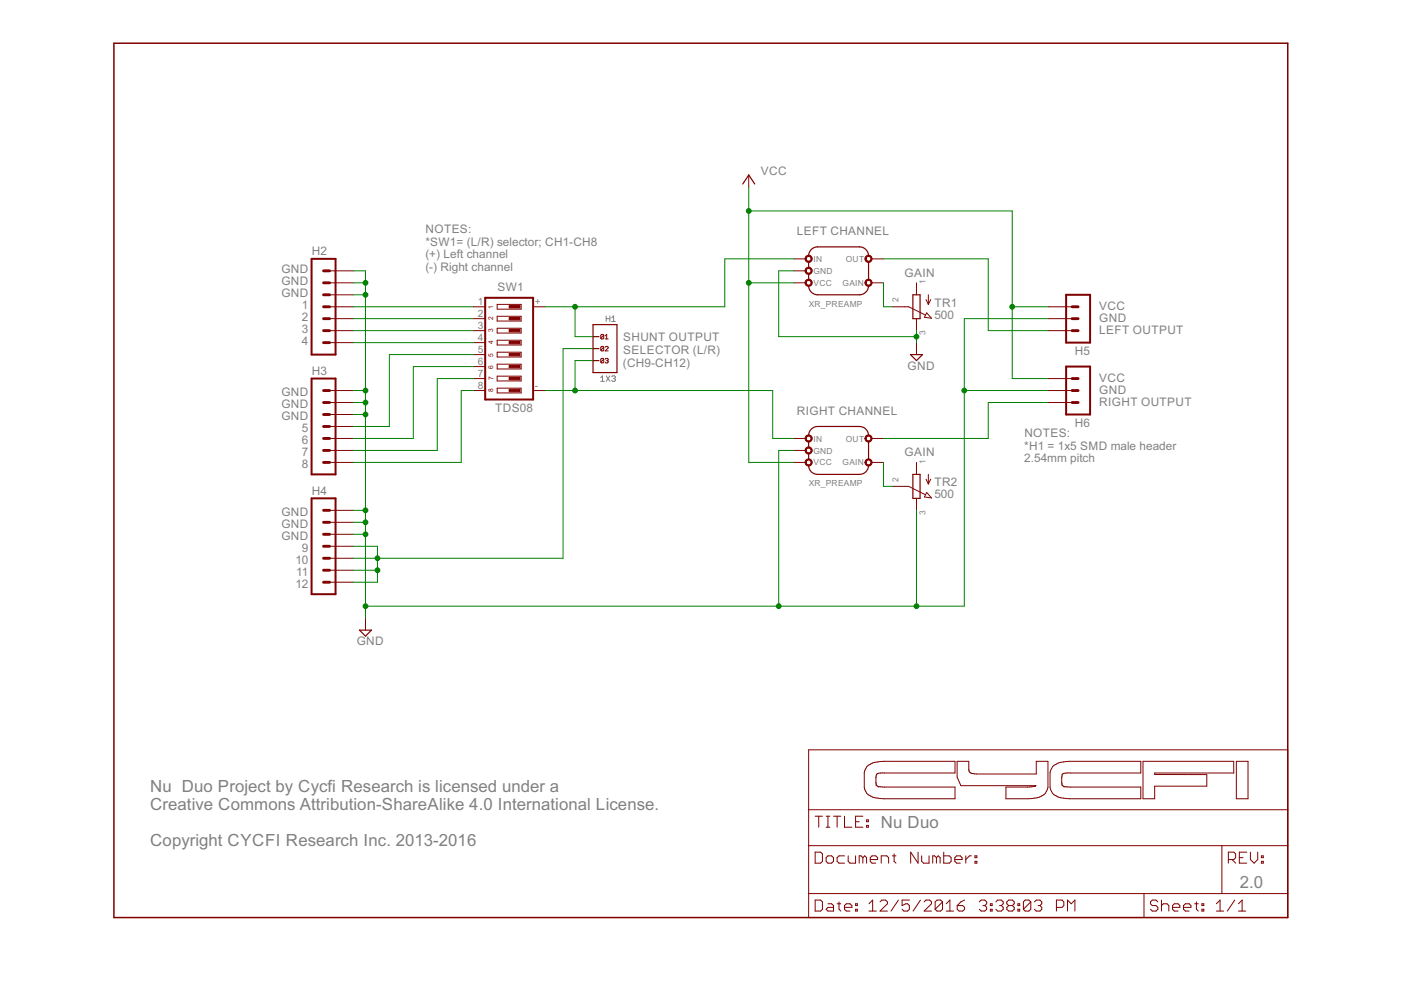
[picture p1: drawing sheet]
<svg xmlns="http://www.w3.org/2000/svg" width="297mm" height="210mm" viewBox="0 0 297 210" stroke-linecap="round" stroke-linejoin="round" font-family="sans-serif">
<path d="M128.5 79.7l.8 1.2M128.5 67v1.2M128.5 67.6h.8M129.3 79.7l-.8 1.2M129.3 67v1.2M129.7 79.9l.2-.2h.4l.2 .2-.2 .4M129.7 67.4l.4-.4v1.2M129.7 68.2h.8M127.4 80.1l.3-.4v1.2M127.4 80.9h.7M130.1 80.3h.2M130.3 80.3l.2 .2-.2 .4h-.4l-.2-.2" fill="none" stroke="#808080" stroke-width=".21"/>
<g fill="none" stroke="#800000" stroke-width=".21">
<path d="M158.7 37.1v2.5M69.9 57.4h5.1M69.9 60h5.1M168.3 54.9h2.5M168.3 57.4h2.5M168.3 60h2.5M184.8 54.9h2.5M184.8 60h2.5M194.3 60v2.5M69.9 65h5.1M69.9 72.6h5.1M69.9 70.1h5.1"/>
<path d="M69.9 67.6h5.1M69.9 62.5h5.1M100.3 65h2.6M100.3 72.6h2.6M100.3 70.1h2.6M100.3 67.6h2.6M100.3 77.7h2.6M100.3 75.2h2.6M105.4 64.5h5.1v1.1h-5.1zM105.4 67.1h5.1v1h-5.1zM105.4 69.6h5.1v1h-5.1zM105.4 72.1h5.1v1.1h-5.1z"/>
<path d="M105.4 74.7h5.1v1h-5.1zM105.4 77.2h5.1v1h-5.1zM105.4 79.8h5.1v1h-5.1zM113 65h2.6M128 71.1l-.2-.2h-.3l-.1 .2v.6M128 73.6l-.2-.2h-.3l-.1 .2v.6M128 76.2l-.2-.2h-.3l-.1 .2v.6M128 71.1v.6l-.2 .2h-.3l-.1-.2M128 73.6v.6l-.2 .2h-.3l-.1-.2M128 76.2v.6l-.2 .1h-.3l-.1-.1M128 71.1l-.6 .6M128 73.6l-.6 .6"/>
<path d="M128 76.2l-.6 .6M128.3 71.9h.6M128.3 71.2l.3-.3v1M128.3 73.6l.2-.2 .4 .2-.6 .8h.6M128.3 76.2l.2-.2h.3l.1 .2-.1 .3M128.6 76.5h.2M128.8 76.5l.1 .1-.1 .3h-.3l-.2-.1M189.2 65h3.5l3.5 1.8M194.3 67.6v2.5M194.3 72.6v2.6M196.3 63.5l.5 1M196.5 66.3l1 1.2-1.5-.2z"/>
<path d="M196.8 62.5v2M197.3 63.5l-.5 1M222.2 65h5.1M222.2 70.1h5.1M222.2 67.6h5.1M69.9 93h5.1M69.9 95.5h5.1M69.9 98h5.1M69.9 90.4h5.1M69.9 87.9h5.1M69.9 85.3h5.1M69.9 82.8h5.1"/>
<path d="M100.3 82.8h2.6M100.3 80.3h2.6M105.4 82.3h5.1v1h-5.1zM113 82.8h2.6M168.3 93h2.5M168.3 95.5h2.5M168.3 98h2.5M184.8 93h2.5M184.8 98h2.5M194.3 98v2.6M222.2 85.3h5.1M222.2 82.8h5.1"/>
<path d="M222.2 80.3h5.1M69.9 118.4h5.1M69.9 115.8h5.1M69.9 113.3h5.1M69.9 110.7h5.1M69.9 108.2h5.1M189.2 103.1h3.5l3.5 1.8M194.3 105.7v2.5M196.3 101.6l.5 1M196.5 104.4l1 1.2-1.5-.2zM196.8 100.6v2M197.3 101.6l-.5 1"/>
<path d="M69.9 123.4h5.1M69.9 120.9h5.1M77.5 131.1v2.5M171.4 159h101.6v35.5h-101.6zM171.4 179.3h101.6M171.4 171.7h101.6M172.8 173.1h1.6M173.6 173.1v2.3M175.2 173.1h.7M175.2 175.4h.7M175.5 173.1v2.3M176.7 173.1h1.6"/>
<path d="M177.5 173.1v2.3M179 173.1v2.3h1.6M181.4 174.2h.8M182.9 173.1h-1.5v2.3h1.5M183.7 175h.4v.4h-.4zM183.7 173.8h.4v.4h-.4zM183.8 162.6l1.2-.8 1.7-.3 15.8-.1v2.5l-16.3 .1-.4 .3-.1 1.7a.75 .75 0 0 0 .9 .8l15.9 .1v2.5l-15.8-.1a3.5 3.5 0 0 1-3.4-1.9l-.1-3.5zM202.9 161.4h2.5v1.7a1.01 1.01 0 0 0 1.2 1h13.1v-2.7h2.5v5.5a2.77 2.77 0 0 1-2.9 2.3l-6 .2v-2.5h5.1l1.2-.3h-15.9l-.8-1.8zM219.6 166.6h.1M223.2 162.6l1.2-.8 1.7-.3 15.8-.1v2.5l-16.3 .1-.4 .3-.1 1.7a.75 .75 0 0 0 .9 .8l15.9 .1v2.5l-15.8-.1a3.5 3.5 0 0 1-3.4-1.9l-.1-3.5zM225.1 166.2h.1M242.3 161.4h19.3v2.5h-16.8v.3h11.1v2.5h-11.1v2.7h-2.5z"/>
<path d="M259.1 179.3v10.2M262.1 161.4h2.5v8h-2.5zM171.4 189.5h101.6M172.8 180.7h1.2l.4 .4v1.5l-.4 .4h-1.2zM172.8 190.8h1.2l.4 .4v1.6l-.4 .4h-1.2zM175.2 181.8l.3-.3h.8l.4 .3v.8l-.4 .4h-.8l-.3-.4zM175.5 191.6h.8l.4 .4v1.2h-1.2l-.3-.4 .3-.4h1.2M177.5 191.6h.8M177.9 191.2v1.6l.4 .4M179 192.4h1.6v-.4l-.4-.4h-.7l-.5 .4v.8l.5 .4h.7M179 181.5h-1.1l-.4 .3v.8l.4 .4h1.1M179.8 181.5v1.1l.4 .4h1.2v-1.5"/>
<path d="M181.4 192.8h.4v.4h-.4zM181.4 191.6h.4v.4h-.4zM182.9 181.8l-.3-.3h-.4v1.5M182.9 181.8l.4-.3 .4 .3v1.2M182.9 181.8v1.2M184.2 193.2h1.6M184.2 191.6l.8-.8v2.4M184.5 182.2h1.6v-.4l-.4-.3h-.8l-.4 .3v.8l.4 .4h.8M186.6 191.2l.4-.4h.7l.5 .4v.4l-1.6 1.6h1.6M186.8 183v-1.5h1.2l.4 .3v1.2M189.2 181.5h.8M189.6 181.1v1.5l.4 .4"/>
<path d="M190.5 190.8l-1.6 2.4M192.8 190.8h-1.5v1.2l.7-.4h.4l.4 .4v.8l-.4 .4h-.8l-.3-.4M194.6 180.7v2.3l-1.5-2.3v2.3M195.2 190.8l-1.6 2.4M195.4 181.5v1.1l.4 .4h1.2v-1.5M195.9 191.2l.4-.4h.8l.4 .4v.4l-1.6 1.6h1.6M198.5 181.8l-.4-.3h-.3v1.5M198.5 181.8v1.2M198.5 181.8l.4-.3 .4 .3v1.2M199.8 191.2v1.6l-.4 .4h-.7l-.4-.4M199.8 191.2l-.4-.4h-.7l-.4 .4v1.6M199.8 191.2l-1.5 1.6"/>
<path d="M200.1 180.7v2.3h1.2l.4-.4v-.8l-.4-.3h-1.2M200.6 193.2h1.6M200.6 191.6l.8-.8v2.4M202.4 182.2h1.6v-.4l-.4-.3h-.8l-.4 .3v.8l.4 .4h.8M202.9 192h1.2l.4 .4v.4l-.4 .4h-.8l-.4-.4zM204.5 190.8l-.8 .4-.8 .8M204.8 181.5v1.5M206 181.5h-.5l-.7 .7M206.7 182.6h.4v.4h-.4zM206.7 181.5h.4v.3h-.4zM207.6 191.2l.4-.4h.8l.4 .4v.4l-.4 .4M208.4 192h.4"/>
<path d="M208.8 192l.4 .4v.4l-.4 .4h-.8l-.4-.4M210 192.8h.4v.4h-.4zM210 191.6h.4v.4h-.4zM211.1 191.2l.4-.4h.8l.4 .4v.4l-.4 .4M211.9 192h.4M212.3 192l.4 .4v.4l-.4 .4h-.8l-.4-.4M213.9 192l-.4 .4v.4l.4 .4h.8l.3-.4v-.4l-.3-.4M213.9 192l-.4-.4v-.4l.4-.4h.8l.3 .4v.4l-.3 .4M213.9 192h.8M215.8 192.8h.4v.4h-.4zM215.8 191.6h.4v.4h-.4zM218.5 191.2v1.6l-.4 .4h-.7l-.4-.4"/>
<path d="M218.5 191.2l-.4-.4h-.7l-.4 .4v1.6M218.5 191.2l-1.5 1.6M219.3 191.2l.4-.4h.8l.4 .4v.4l-.4 .4M220.1 192h.4M220.5 192l.4 .4v.4l-.4 .4h-.8l-.4-.4M224 192.4h1.2l.4-.4v-.8l-.4-.4h-1.2v2.4M226.3 193.2v-2.4l.8 .8 .8-.8v2.4M242.5 189.5v5M245.5 191.2l-.4-.4h-.8l-.4 .4v.4l.4 .4h.8l.4 .4v.4l-.4 .4h-.8l-.4-.4M246.3 192l.4-.4h.7l.4 .4v1.2M246.3 190.8v2.4M248.6 192.4h1.5v-.4l-.3-.4h-.8l-.4 .4v.8l.4 .4h.8"/>
<path d="M250.9 192.4h1.6v-.4l-.4-.4h-.8l-.4 .4v.8l.4 .4h.8M253.3 191.6h.8M253.7 191.2v1.6l.4 .4M254.8 192.8h.4v.4h-.4zM254.8 191.6h.4v.4h-.4zM257.9 193.2h1.5M257.9 191.6l.8-.8v2.4M260.4 182.2h1.2l.4-.4v-.7l-.4-.4h-1.2v2.3M261.2 182.2l.8 .8M261.8 190.8l-1.6 2.4M262.6 193.2h1.5M262.6 191.6l.8-.8v2.4"/>
<path d="M262.8 181.8h.7M264.3 180.7h-1.5v2.3h1.5M265.1 180.7v1.5l.8 .8 .8-.8v-1.5M267.4 182.6h.4v.4h-.4zM267.4 181.5h.4v.3h-.4z"/>
</g>
<path d="M24.2 9.2h248.8v185.3h-248.8z" fill="none" stroke="#800000" stroke-width=".32"/>
<g fill="none" stroke="#800000" stroke-width=".25">
<path d="M157.5 39l1.2-1.9 1.3 1.9M171.4 54.3a1.88 1.88 0 0 1 2-2h8.8a1.92 1.92 0 0 1 1.9 2M171.4 55.5v1.3M171.4 58.1v1.2M184.1 55.5v3.8M125.7 68.8h5.1v10.2h-5.1zM125.7 71.4h1.3M125.7 73.9h1.3M125.7 76.5h1.3M171.4 60.6a1.92 1.92 0 0 0 2 1.9h8.8a1.95 1.95 0 0 0 1.9-1.9M193 75.2h2.6l-1.3 1.3zM193.5 62.5h1.6v5.1h-1.6z"/>
<path d="M171.4 92.3a1.92 1.92 0 0 1 2-1.9h8.8a1.95 1.95 0 0 1 1.9 1.9M171.4 98.7a1.88 1.88 0 0 0 2 1.9h8.8a1.92 1.92 0 0 0 1.9-1.9M171.4 93.6v1.3M171.4 96.1v1.3M184.1 93.6v3.8M193.5 100.6h1.6v5.1h-1.6zM76.2 133.6h2.6l-1.3 1.3z"/>
</g>
<g fill="#800000" stroke="#800000" stroke-width=".21">
<path d="M183.6 54.4a.76 .76 0 0 1 1.2 0 .76 .76 0 0 1-.4 1.2 .76 .76 0 0 1-1-.7h.2a.51 .51 0 0 1 .8-.5 .51 .51 0 0 1 .1 .9 .51 .51 0 0 1-.8-.2l-.1-.2h-.2z" fill-rule="evenodd"/>
<path d="M183.6 59.5a.76 .76 0 0 1 1.2 0 .76 .76 0 0 1-.4 1.2 .76 .76 0 0 1-1-.7h.2a.51 .51 0 0 1 .8-.5 .51 .51 0 0 1 .1 .9 .51 .51 0 0 1-.8-.3l-.1-.1h-.2z" fill-rule="evenodd"/>
<path d="M170.9 54.4a.77 .77 0 0 1 1.2 0 .77 .77 0 0 1-.4 1.2 .77 .77 0 0 1-1-.7h.2a.51 .51 0 0 1 .8-.5 .51 .51 0 0 1 .1 .9 .51 .51 0 0 1-.8-.2l-.1-.2h-.2z" fill-rule="evenodd"/>
<path d="M170.9 56.9a.77 .77 0 0 1 1.2 .1 .77 .77 0 0 1-.4 1.1 .77 .77 0 0 1-1-.7h.2a.51 .51 0 0 1 .8-.4 .51 .51 0 0 1 .1 .8 .51 .51 0 0 1-.8-.2l-.1-.2h-.2z" fill-rule="evenodd"/>
<path d="M170.9 59.5a.77 .77 0 0 1 1.2 0 .77 .77 0 0 1-.4 1.2 .77 .77 0 0 1-1-.7h.2a.51 .51 0 0 1 .8-.5 .51 .51 0 0 1 .1 .9 .51 .51 0 0 1-.8-.3l-.1-.1h-.2z" fill-rule="evenodd"/>
<path d="M183.6 92.5a.75 .75 0 0 1 1.2 0 .75 .75 0 0 1-.4 1.2 .75 .75 0 0 1-1-.7h.2a.51 .51 0 0 1 .8-.5 .51 .51 0 0 1 .1 .9 .51 .51 0 0 1-.8-.3l-.1-.1h-.2z" fill-rule="evenodd"/>
<path d="M183.6 97.6a.75 .75 0 0 1 1.2 0 .75 .75 0 0 1-.4 1.2 .75 .75 0 0 1-1-.8h.2a.51 .51 0 0 1 .8-.4 .51 .51 0 0 1 .1 .9 .51 .51 0 0 1-.8-.3l-.1-.2h-.2z" fill-rule="evenodd"/>
<path d="M170.9 92.5a.76 .76 0 0 1 1.2 0 .76 .76 0 0 1-.4 1.2 .76 .76 0 0 1-1-.7h.2a.51 .51 0 0 1 .8-.5 .51 .51 0 0 1 .1 .9 .51 .51 0 0 1-.8-.3l-.1-.1h-.2z" fill-rule="evenodd"/>
<path d="M170.9 95a.76 .76 0 0 1 1.2 .1 .76 .76 0 0 1-.4 1.1 .76 .76 0 0 1-1-.7h.2a.51 .51 0 0 1 .8-.4 .51 .51 0 0 1 .1 .8 .51 .51 0 0 1-.8-.2l-.1-.2h-.2z" fill-rule="evenodd"/>
<path d="M170.9 97.6a.76 .76 0 0 1 1.2 0 .76 .76 0 0 1-.4 1.2 .76 .76 0 0 1-1-.8h.2a.51 .51 0 0 1 .8-.4 .51 .51 0 0 1 .1 .9 .51 .51 0 0 1-.8-.3l-.1-.2h-.2z" fill-rule="evenodd"/>
</g>
<path d="M66.1 54.9h5v20.3h-5zM102.9 63.1h10.1v21.6h-10.1zM226 62.5h5.1v10.1h-5.1zM226 77.7h5.1v10.2h-5.1zM66.1 80.3h5v20.3h-5zM66.1 105.7h5v20.3h-5z" fill="none" stroke="#800000" stroke-width=".42"/>
<g fill="none" stroke="#800000" stroke-width=".61">
<path d="M68.6 57.4h1.3M68.6 60h1.3M68.6 67.6h1.3M68.6 70.1h1.3M68.6 72.6h1.3M68.6 62.5h1.3M68.6 65h1.3M227.3 67.6h1.3M227.3 70.1h1.3M227.3 65h1.3M68.6 93h1.3M68.6 95.5h1.3"/>
<path d="M68.6 98h1.3M68.6 87.9h1.3M68.6 90.4h1.3M68.6 82.8h1.3M68.6 85.3h1.3M227.3 82.8h1.3M227.3 85.3h1.3M227.3 80.3h1.3M68.6 118.4h1.3M68.6 113.3h1.3M68.6 115.8h1.3M68.6 108.2h1.3"/>
<path d="M68.6 110.7h1.3M68.6 120.9h1.3M68.6 123.4h1.3"/>
</g>
<g fill="#800000" stroke="#800000" stroke-width=".21">
<path d="M107.9 64.8h2.3v.5h-2.3z"/>
<path d="M107.9 67.3h2.3v.5h-2.3z"/>
<path d="M107.9 69.8h2.3v.6h-2.3z"/>
<path d="M107.9 72.4h2.3v.5h-2.3z"/>
<path d="M107.9 74.9h2.3v.5h-2.3z"/>
<path d="M107.9 77.5h2.3v.5h-2.3z"/>
<path d="M107.9 80h2.3v.5h-2.3z"/>
<path d="M107.9 82.5h2.3v.6h-2.3z"/>
</g>
<g fill="none" stroke="#008000" stroke-width=".21">
<path d="M158.7 39.6v58.4h9.6M75 57.4h2.5v73.7M75 60h2.5M158.7 60h9.6M158.7 44.7h55.9v35.6h7.6M168.3 57.4h-3.2v14h29.2M168.3 54.9h-14.6v10.1h-38.1M187.3 60v5h1.9M187.3 54.9h22.2v15.2h12.7M75 67.6h25.3M75 62.5h2.5M75 65h25.3"/>
<path d="M75 70.1h25.3M75 72.6h25.3M100.3 77.7h-12.7v15.3h-12.6M100.3 75.2h-17.8v15.2h-7.5M121.9 65v6.4h3.8M125.7 76.5h-3.8v6.3M125.7 73.9h-6.3v44.5h-44.4M194.3 70.1v2.5M214.6 65h7.6M222.2 67.6h-17.8v60.9h-126.9M75 82.8h2.5M75 85.3h2.5"/>
<path d="M75 87.9h2.5M100.3 82.8h-2.5v15.2h-22.8M100.3 80.3h-7.6v15.2h-17.7M115.6 82.8h48.2v10.2h4.5M168.3 95.5h-3.2v33M187.3 98v5.1h1.9M204.4 82.8h17.8M222.2 85.3h-12.7v7.7h-22.2M75 108.2h2.5M75 110.7h2.5M75 113.3h2.5M75 115.8h5v7.6h-5"/>
<path d="M194.3 108.2v20.3M75 120.9h5"/>
</g>
<g fill="#008000" stroke="#008000" stroke-width=".21">
<circle cx="194.3" cy="71.4" r=".51"/>
<circle cx="204.4" cy="82.8" r=".51"/>
<circle cx="77.5" cy="110.7" r=".51"/>
<circle cx="165.1" cy="128.5" r=".51"/>
<circle cx="77.5" cy="85.3" r=".51"/>
<circle cx="77.5" cy="60" r=".51"/>
<circle cx="77.5" cy="82.8" r=".51"/>
<circle cx="77.5" cy="108.2" r=".51"/>
<circle cx="77.5" cy="128.5" r=".51"/>
<circle cx="194.3" cy="128.5" r=".51"/>
<circle cx="77.5" cy="62.5" r=".51"/>
<circle cx="77.5" cy="87.9" r=".51"/>
<circle cx="77.5" cy="113.3" r=".51"/>
<circle cx="158.7" cy="60" r=".51"/>
<circle cx="158.7" cy="44.7" r=".51"/>
<circle cx="214.6" cy="65" r=".51"/>
<circle cx="121.9" cy="65" r=".51"/>
<circle cx="121.9" cy="82.8" r=".51"/>
<circle cx="80" cy="118.4" r=".51"/>
<circle cx="80" cy="120.9" r=".51"/>
</g>
<g font-size="4" fill="#808080">
<text x="31.8" y="167.9">Nu Duo Project by Cycfi Research is licensed under a</text>
<text x="31.8" y="171.7">Creative Commons Attribution-ShareAlike 4.0 International License.</text>
<text x="31.8" y="179.3">Copyright CYCFI Research Inc. 2013-2016</text>
<text x="186.7" y="175.5">Nu Duo</text>
<text x="262.9" y="188.2">2.0</text>
</g>
<g font-size="2.8" fill="#808080">
<text x="161.3" y="37.1">VCC</text>
<text x="90.2" y="52.1">*SW1= (L/R) selector; CH1-CH8</text>
<text x="90.2" y="49.4">NOTES:</text>
<text x="168.9" y="49.8">LEFT CHANNEL</text>
<text x="59.7" y="57.9">GND</text>
<text x="66.1" y="54.1">H2</text>
<text x="90.2" y="54.7">(+) Left channel</text>
<text x="90.2" y="57.4">(-) Right channel</text>
<text x="191.8" y="58.7">GAIN</text>
<text x="59.7" y="60.5">GND</text>
<text x="59.7" y="63">GND</text>
<text x="64" y="65.5">1</text>
<text x="105.5" y="61.7">SW1</text>
<text x="198.2" y="65">TR1</text>
<text x="233.1" y="65.7">VCC</text>
<text x="64" y="68.1">2</text>
<text x="64" y="70.6">3</text>
<text x="198.1" y="67.6">500</text>
<text x="233.1" y="68.2">GND</text>
<text x="233.1" y="70.7">LEFT OUTPUT</text>
<text x="64" y="73.2">4</text>
<text x="132.1" y="77.7">(CH9-CH12)</text>
<text x="132.1" y="72.4">SHUNT OUTPUT</text>
<text x="132.1" y="75.1">SELECTOR (L/R)</text>
<text x="227.9" y="75.2">H5</text>
<text x="59.7" y="84">GND</text>
<text x="66.1" y="79.5">H3</text>
<text x="192.4" y="78.4">GND</text>
<text x="233.1" y="83.4">GND</text>
<text x="233.1" y="80.9">VCC</text>
<text x="59.7" y="86.5">GND</text>
<text x="59.7" y="89">GND</text>
<text x="105" y="87.3">TDS08</text>
<text x="168.9" y="87.9">RIGHT CHANNEL</text>
<text x="233.1" y="86">RIGHT OUTPUT</text>
<text x="64" y="91.6">5</text>
<text x="64" y="94.1">6</text>
<text x="217.2" y="95.4">*H1 = 1x5 SMD male header</text>
<text x="217.2" y="92.7">NOTES:</text>
<text x="227.9" y="90.4">H6</text>
<text x="64" y="99.2">8</text>
<text x="64" y="96.7">7</text>
<text x="191.8" y="96.8">GAIN</text>
<text x="217.2" y="98">2.54mm pitch</text>
<text x="66.1" y="104.9">H4</text>
<text x="198.1" y="105.7">500</text>
<text x="198.2" y="103.1">TR2</text>
<text x="59.7" y="109.3">GND</text>
<text x="59.7" y="111.9">GND</text>
<text x="59.7" y="114.4">GND</text>
<text x="62.6" y="119.5">10</text>
<text x="64" y="117">9</text>
<text x="62.6" y="124.6">12</text>
<text x="62.8" y="122">11</text>
<text x="75.6" y="136.8">GND</text>
</g>
<g font-size="2.4" fill="#808080">
<text x="101.3" y="64.7">1</text>
<text x="113.4" y="64.7">+</text>
<text x="101.3" y="69.8">3</text>
<text x="101.3" y="67.2">2</text>
<text x="101.3" y="77.4">6</text>
<text x="101.3" y="74.8">5</text>
<text x="101.3" y="72.3">4</text>
<text x="101.3" y="82.5">8</text>
<text x="101.3" y="79.9">7</text>
<text x="113.4" y="82.5">-</text>
</g>
<g font-size="2" fill="#808080">
<text x="172.5" y="55.6">IN</text>
<text x="172.5" y="58.1">GND</text>
<text x="179.3" y="55.6">OUT</text>
<text x="171.5" y="65">XR_PREAMP</text>
<text x="172.5" y="60.6">VCC</text>
<text x="178.7" y="60.6">GAIN</text>
<text x="190.5" y="64.1" transform="rotate(-90 190.5 64.1)">2</text>
<text x="196.2" y="60.3" transform="rotate(-90 196.2 60.3)">1</text>
<text x="196.2" y="71.1" transform="rotate(-90 196.2 71.1)">3</text>
<text x="172.5" y="93.7">IN</text>
<text x="179.3" y="93.7">OUT</text>
<text x="172.5" y="96.2">GND</text>
<text x="172.5" y="98.7">VCC</text>
<text x="178.7" y="98.7">GAIN</text>
<text x="196.2" y="98.4" transform="rotate(-90 196.2 98.4)">1</text>
<text x="171.5" y="103.1">XR_PREAMP</text>
<text x="190.5" y="102.2" transform="rotate(-90 190.5 102.2)">2</text>
<text x="196.2" y="109.2" transform="rotate(-90 196.2 109.2)">3</text>
</g>
<g font-size="1.6" fill="#800000">
<text x="104.5" y="65.6" transform="rotate(-90 104.5 65.6)">1</text>
<text x="104.5" y="70.4" transform="rotate(-90 104.5 70.4)">3</text>
<text x="104.5" y="67.8" transform="rotate(-90 104.5 67.8)">2</text>
<text x="104.5" y="75.6" transform="rotate(-90 104.5 75.6)">5</text>
<text x="104.5" y="72.9" transform="rotate(-90 104.5 72.9)">4</text>
<text x="104.5" y="83.1" transform="rotate(-90 104.5 83.1)">8</text>
<text x="104.5" y="78.1" transform="rotate(-90 104.5 78.1)">6</text>
<text x="104.7" y="80.7" transform="rotate(-90 104.7 80.7)">7</text>
</g>
</svg>
